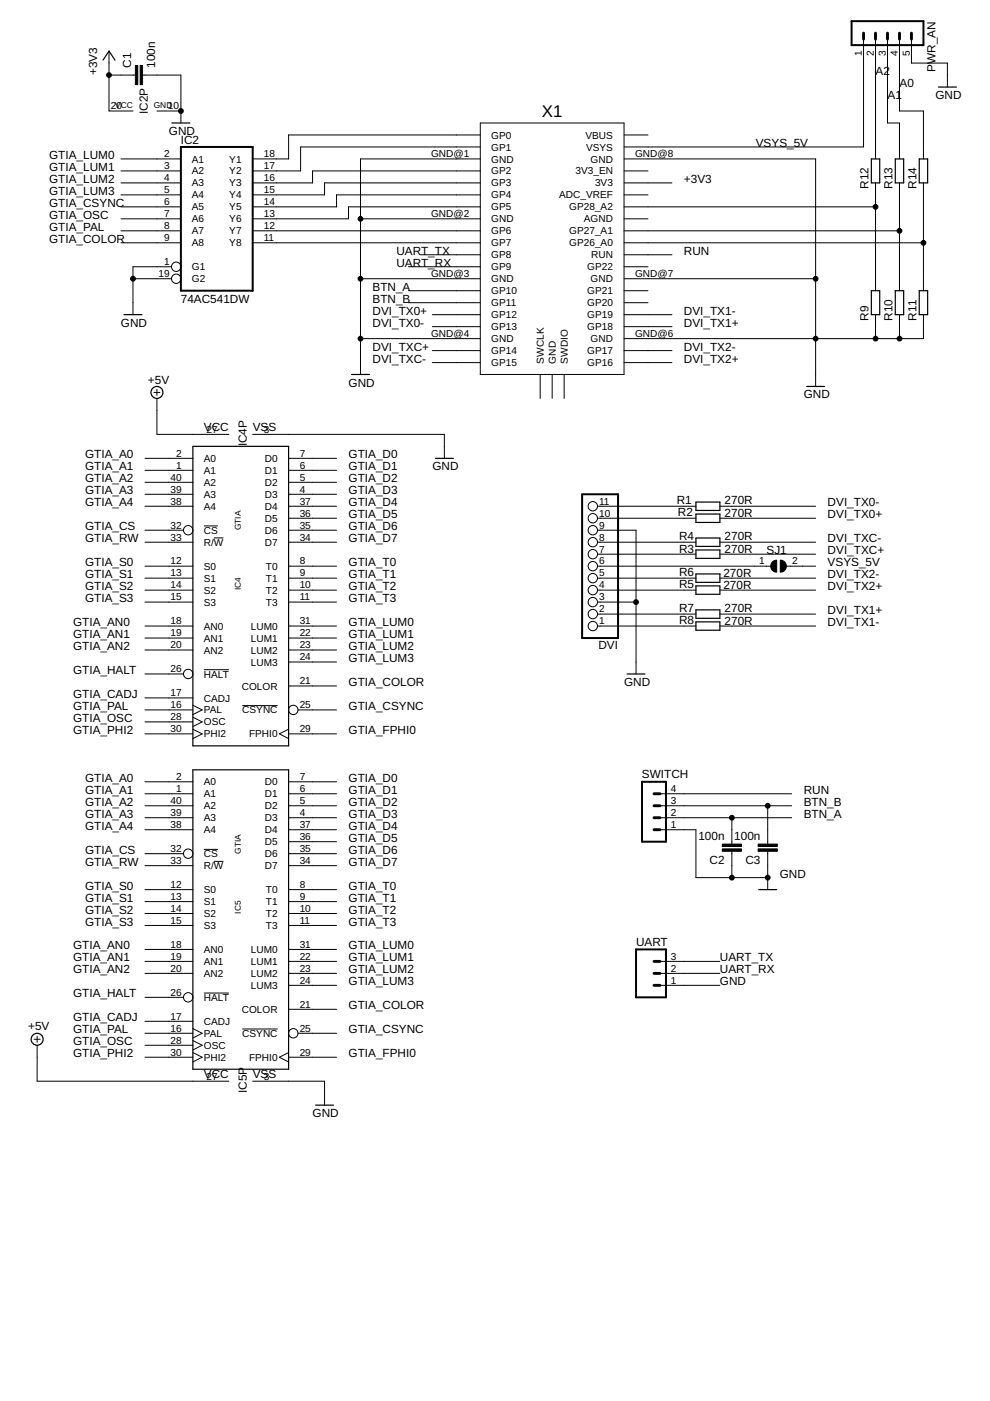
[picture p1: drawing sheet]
<svg xmlns="http://www.w3.org/2000/svg" width="210mm" height="297mm" viewBox="0 0 210 297" stroke-linecap="round" stroke-linejoin="round" font-family="sans-serif">
<g fill="none" stroke="#000" stroke-width=".21">
<path d="M23.1 10.8v12.7h5.1M23.1 15.9h5.6M30.2 15.9h8.2v10.2M183.1 8.3v22.9h-50.8M185.6 8.3v25.4M188.2 8.3v17.8h2.5v7.6M190.7 8.3v15.2h5.1v10.2M193.3 8.3v5.1h7.6v5.1M25.7 36.2h12.7M25.7 38.8h12.7M25.7 33.7h12.7M33.3 23.5h5.1"/>
<path d="M101.8 28.6h-40.6v5.1h-7.6M101.8 31.2h-38.1v5h-10.1M101.8 36.2h-35.5v2.6h-12.7M101.8 38.8h-33v2.5h-15.2M101.8 26.1h30.5v53.3h-30.5zM101.8 33.7h-25.4v45.7M132.3 28.6h5.1M132.3 36.2h5.1M132.3 38.8h10.2M132.3 33.7h40.6v48.2M185.6 38.8v22.8M190.7 38.8v22.8"/>
<path d="M195.8 38.8v22.8M25.7 41.3h12.7M25.7 43.9h12.7M25.7 48.9h12.7M25.7 51.5h12.7M25.7 46.4h12.7M28.2 59.1h8.2M36.4 56.6h-8.2v10.1M53.6 48.9h48.2M53.6 51.5h48.2M76.4 46.4h25.4M76.4 59.1h25.4"/>
<path d="M86.6 56.6h15.2M89.1 54h12.7M101.8 41.3h-30.4v2.6h-17.8M101.8 43.9h-27.9v2.5h-20.3M132.3 41.3h5.1M132.3 43.9h53.3M132.3 48.9h58.4M132.3 51.5h63.5M132.3 54h10.2M132.3 56.6h5.1M132.3 46.4h5.1M132.3 59.1h40.6"/>
<path d="M76.4 71.8h25.4M86.6 61.6h15.2M86.6 64.2h15.2M91.7 66.7h10.1M91.7 69.3h10.1M91.7 74.3h10.1M91.7 76.9h10.1M114.5 79.4v5.1M117.1 79.4v5.1M119.6 79.4v5.1M132.3 61.6h5.1M132.3 64.2h5.1"/>
<path d="M132.3 66.7h10.2M132.3 69.3h10.2M132.3 74.3h10.2M132.3 76.9h10.2M185.6 66.7v5.1M190.7 66.7v5.1M195.8 66.7v5.1h-63.5M30.7 97.2h10.2M30.7 99.7h10.2M32.6 83.2h1.3M33.3 84.5v7.6h15.2M33.3 82.6v1.2"/>
<path d="M53.6 92.1h40.6v5.1M61.2 97.2h10.2M61.2 99.7h10.2M30.7 115h10.2M30.7 112.4h8.2M30.7 107.3h10.2M30.7 102.3h10.2M30.7 104.8h10.2M43.2 111.5h3M45.4 114h2M61.2 115h10.2M61.2 112.4h10.2"/>
<path d="M61.2 109.9h10.2M61.2 107.3h10.2M61.2 102.3h10.2M61.2 104.8h10.2M126.7 117.5h20.9M126.7 115h20.9M126.7 112.4h8.2v30.5M126.7 109.9h20.9M126.7 107.3h20.9M152.6 117.5h20.3M152.6 115h20.3M152.6 109.9h20.3"/>
<path d="M152.6 107.3h20.3M30.7 132.7h10.2M30.7 127.7h10.2M30.7 125.1h10.2M30.7 122.6h10.2M30.7 120h10.2M30.7 135.3h10.2M30.7 137.8h10.2M61.2 132.7h10.2M61.2 127.7h10.2M61.2 125.1h10.2M61.2 122.6h10.2"/>
<path d="M61.2 120h10.2M61.2 135.3h10.2M61.2 137.8h10.2M126.7 132.7h20.9M126.7 130.2h20.9M126.7 127.7h8.2M126.7 125.1h20.9M126.7 122.6h20.9M126.7 120h36.7M152.6 132.7h20.3M152.6 130.2h20.3M152.6 125.1h20.3"/>
<path d="M152.6 122.6h20.3M166.7 120h6.2M30.7 155.6h10.2M30.7 153.1h10.2M30.7 150.5h10.2M30.7 148h10.2M30.7 142.9h8.2M40.9 154.6l2 1-2 1M40.9 152.1l2 1-2 1M40.9 149.5l2 1-2 1M43.2 142h5.3M51.4 149.6h7.5"/>
<path d="M61.2 155.6h10.2M61.2 140.4h10.2M61.2 145.4h10.2M61.2 154.6l-2 1 2 1M63.2 150.5h8.2M30.7 165.8h10.2M30.7 168.3h10.2M30.7 170.8h10.2M30.7 173.4h10.2M30.7 175.9h10.2M61.2 165.8h10.2M61.2 168.3h10.2"/>
<path d="M61.2 170.8h10.2M61.2 173.4h10.2M61.2 175.9h10.2M61.2 178.5h10.2M139.9 168.3h28M139.9 170.8h28M139.9 173.4h28M139.9 175.9h7.7v10.2h15.2M155.2 173.4v5.6M162.8 170.8v8.2M30.7 181h8.2M30.7 183.5h10.2"/>
<path d="M30.7 188.6h10.2M30.7 191.2h10.2M30.7 193.7h10.2M30.7 196.2h10.2M43.2 180.1h3M45.4 182.6h2M61.2 181h10.2M61.2 183.5h10.2M61.2 188.6h10.2M61.2 191.2h10.2M61.2 193.7h10.2M61.2 196.2h10.2"/>
<path d="M155.2 180.5v5.6M162.8 180.5v8.1M7.9 219.7v1.3M30.7 201.3h10.2M30.7 203.8h10.2M30.7 206.4h10.2M30.7 219.1h10.2M30.7 216.5h10.2M30.7 211.5h8.2M40.9 218.1l2 1-2 1M43.2 210.5h5.3M51.4 218.2h7.5"/>
<path d="M61.2 201.3h10.2M61.2 203.8h10.2M61.2 206.4h10.2M61.2 208.9h10.2M61.2 214h10.2M63.2 219.1h8.2M139.9 203.8h12.7M139.9 206.4h12.7M139.9 208.9h12.7M7.2 220.3h1.3M7.9 221.6v7.6h40.6M30.7 224.2h10.2"/>
<path d="M30.7 221.6h10.2M40.9 223.2l2 1-2 .9M40.9 220.6l2 1-2 1M53.6 229.2h15.2v5.1M61.2 224.2h10.2M61.2 223.2l-2 1 2 .9"/>
<circle cx="37.4" cy="56.6" r=".99"/>
<circle cx="37.4" cy="59.1" r=".99"/>
<circle cx="39.9" cy="112.4" r=".99"/>
<circle cx="125.7" cy="112.4" r=".99"/>
<circle cx="125.7" cy="109.9" r=".99"/>
<circle cx="125.7" cy="117.5" r=".99"/>
<circle cx="125.7" cy="115" r=".99"/>
<circle cx="125.7" cy="107.3" r=".99"/>
<circle cx="125.7" cy="122.6" r=".99"/>
<circle cx="125.7" cy="120" r=".99"/>
<circle cx="125.7" cy="127.7" r=".99"/>
<circle cx="125.7" cy="132.7" r=".99"/>
<circle cx="125.7" cy="130.2" r=".99"/>
<circle cx="125.7" cy="125.1" r=".99"/>
<circle cx="39.9" cy="142.9" r=".99"/>
<circle cx="62.2" cy="150.5" r=".99"/>
<circle cx="39.9" cy="181" r=".99"/>
<circle cx="39.9" cy="211.5" r=".99"/>
<circle cx="62.2" cy="219.1" r=".99"/>
</g>
<path d="M180.6 4.5h15.2v5.1h-15.2zM38.4 31.2h15.2v30.4h-15.2zM123.4 104.8h7.6v30.5h-7.6zM136.1 165.8h5.1v12.7h-5.1zM134.9 201.3h6.3v10.2h-6.3z" fill="none" stroke="#000" stroke-width=".42"/>
<g fill="none" stroke="#000" stroke-width=".25">
<path d="M21.8 12.7l1.3-1.9 1.3 1.9M199 18.5h3.8M36.4 26.1h3.9M184.7 33.7h1.8v5.1h-1.8zM189.8 33.7h1.8v5.1h-1.8zM194.9 33.7h1.8v5.1h-1.8zM26.3 66.7h3.8M74.5 79.4h3.8M184.7 61.6h1.8v5.1h-1.8zM189.8 61.6h1.8v5.1h-1.8zM194.9 61.6h1.8v5.1h-1.8zM40.9 94.6h20.3v63.5h-20.3z"/>
<path d="M92.3 97.2h3.8M171 81.9h3.8M147.6 106.4h5v1.8h-5zM147.6 109h5v1.8h-5zM147.6 114.1h5v1.7h-5zM147.6 116.6h5v1.8h-5zM147.6 121.7h5v1.8h-5zM147.6 124.2h5v1.8h-5zM147.6 129.3h5v1.8h-5zM147.6 131.8h5v1.8h-5zM132.9 142.9h3.9M40.9 163.2h20.3v63.5h-20.3z"/>
<path d="M160.9 188.6h3.8M66.9 234.3h3.8"/>
<circle cx="33.3" cy="83.2" r="1.27"/>
<circle cx="7.9" cy="220.3" r="1.27"/>
</g>
<path d="M183.1 7v1.3M185.6 7v1.3M188.2 7v1.3M190.7 7v1.3M193.3 7v1.3M138.7 170.8h1.2M138.7 173.4h1.2M138.7 175.9h1.2M138.7 168.3h1.2M138.7 203.8h1.2M138.7 206.4h1.2M138.7 208.9h1.2" fill="none" stroke="#000" stroke-width=".61"/>
<path d="M28.7 13.9h.5v4h-.5zM29.7 13.9h.5v4h-.5zM153.1 179h4.1v.5h-4.1zM153.1 180h4.1v.5h-4.1zM160.7 179h4.1v.5h-4.1zM160.7 180h4.1v.5h-4.1z" fill="#000" stroke="#000" stroke-width=".21"/>
<g fill="#000" stroke="#000" stroke-width=".21">
<path d="M163.7 119.2l1-.4v2.5a1.27 1.27 0 0 1-1.2-.7 1.27 1.27 0 0 1 .2-1.4z" fill-rule="evenodd"/>
<path d="M165.4 118.8a1.27 1.27 0 0 1 1.3 1.2 1.27 1.27 0 0 1-1.3 1.3z" fill-rule="evenodd"/>
<circle cx="23.1" cy="15.9" r=".51"/>
<circle cx="38.4" cy="23.5" r=".51"/>
<circle cx="28.2" cy="59.1" r=".51"/>
<circle cx="76.4" cy="59.1" r=".51"/>
<circle cx="76.4" cy="46.4" r=".51"/>
<circle cx="172.9" cy="59.1" r=".51"/>
<circle cx="185.6" cy="43.9" r=".51"/>
<circle cx="190.7" cy="48.9" r=".51"/>
<circle cx="195.8" cy="51.5" r=".51"/>
<circle cx="76.4" cy="71.8" r=".51"/>
<circle cx="172.9" cy="71.8" r=".51"/>
<circle cx="185.6" cy="71.8" r=".51"/>
<circle cx="190.7" cy="71.8" r=".51"/>
<circle cx="134.9" cy="127.7" r=".51"/>
<circle cx="155.2" cy="173.4" r=".51"/>
<circle cx="162.8" cy="170.8" r=".51"/>
<circle cx="155.2" cy="186.1" r=".51"/>
<circle cx="162.8" cy="186.1" r=".51"/>
</g>
<text font-size="3.6" x="114.9" y="24.8">X1</text>
<g font-size="2.5">
<text x="20.6" y="15.9" transform="rotate(-90 20.6 15.9)">+3V3</text>
<text x="27.8" y="14.4" transform="rotate(-90 27.8 14.4)">C1</text>
<text x="32.9" y="14.4" transform="rotate(-90 32.9 14.4)">100n</text>
<text x="185.6" y="15.9">A2</text>
<text x="198.3" y="15.2" transform="rotate(-90 198.3 15.2)">PWR_AN</text>
<text x="188.2" y="21">A1</text>
<text x="190.7" y="18.5">A0</text>
<text x="198.3" y="21">GND</text>
<text x="31.4" y="24.2" transform="rotate(-90 31.4 24.2)">IC2P</text>
<text x="35.8" y="28.6">GND</text>
<text x="10.4" y="33.7">GTIA_LUM0</text>
<text x="38.3" y="30.5">IC2</text>
<text x="160.2" y="31.2">VSYS_5V</text>
<text x="10.4" y="41.3">GTIA_LUM3</text>
<text x="10.4" y="38.8">GTIA_LUM2</text>
<text x="10.4" y="36.2">GTIA_LUM1</text>
<text x="145" y="38.8">+3V3</text>
<text x="184.1" y="40" transform="rotate(-90 184.1 40)">R12</text>
<text x="189.2" y="40" transform="rotate(-90 189.2 40)">R13</text>
<text x="194.3" y="40" transform="rotate(-90 194.3 40)">R14</text>
<text x="10.4" y="46.4">GTIA_OSC</text>
<text x="10.4" y="43.9">GTIA_CSYNC</text>
<text x="10.4" y="48.9">GTIA_PAL</text>
<text x="10.4" y="51.5">GTIA_COLOR</text>
<text x="84.1" y="54">UART_TX</text>
<text x="84.1" y="56.6">UART_RX</text>
<text x="145" y="54">RUN</text>
<text x="38.3" y="64.2">74AC541DW</text>
<text x="79" y="61.6">BTN_A</text>
<text x="79" y="64.2">BTN_B</text>
<text x="25.6" y="69.2">GND</text>
<text x="79" y="66.7">DVI_TX0+</text>
<text x="79" y="69.2">DVI_TX0-</text>
<text x="145" y="69.2">DVI_TX1+</text>
<text x="145" y="66.7">DVI_TX1-</text>
<text x="184.1" y="68" transform="rotate(-90 184.1 68)">R9</text>
<text x="189.2" y="68" transform="rotate(-90 189.2 68)">R10</text>
<text x="194.3" y="68" transform="rotate(-90 194.3 68)">R11</text>
<text x="79" y="74.3">DVI_TXC+</text>
<text x="79" y="76.9">DVI_TXC-</text>
<text x="145" y="76.9">DVI_TX2+</text>
<text x="145" y="74.3">DVI_TX2-</text>
<text x="31.4" y="81.3">+5V</text>
<text x="73.9" y="81.9">GND</text>
<text x="170.4" y="84.5">GND</text>
<text x="43.2" y="91.3">VCC</text>
<text x="52.3" y="94.6" transform="rotate(-90 52.3 94.6)">I</text>
<text x="52.3" y="93.9" transform="rotate(-90 52.3 93.9)">C4P</text>
<text x="53.6" y="91.5">VSS</text>
<text x="18" y="97.2">GTIA_A0</text>
<text x="18" y="99.7">GTIA_A1</text>
<text x="73.9" y="99.7">GTIA_D1</text>
<text x="73.9" y="97.2">GTIA_D0</text>
<text x="91.7" y="99.7">GND</text>
<text x="18" y="102.3">GTIA_A2</text>
<text x="18" y="104.8">GTIA_A3</text>
<text x="18" y="107.3">GTIA_A4</text>
<text x="73.9" y="107.3">GTIA_D4</text>
<text x="73.9" y="104.8">GTIA_D3</text>
<text x="73.9" y="102.3">GTIA_D2</text>
<text x="143.5" y="106.9">R1</text>
<text x="153.6" y="106.8">270R</text>
<text x="175.5" y="107.3">DVI_TX0-</text>
<text x="18" y="112.4">GTIA_CS</text>
<text x="73.9" y="112.4">GTIA_D6</text>
<text x="73.9" y="109.9">GTIA_D5</text>
<text x="143.7" y="109.4">R2</text>
<text x="153.6" y="109.6">270R</text>
<text x="175.5" y="109.9">DVI_TX0+</text>
<text x="18" y="115">GTIA_RW</text>
<text x="73.9" y="115">GTIA_D7</text>
<text x="144" y="117.3">R3</text>
<text x="144" y="114.5">R4</text>
<text x="153.6" y="117.2">270R</text>
<text x="153.6" y="114.5">270R</text>
<text x="162.5" y="117.5">SJ1</text>
<text x="175.5" y="117.5">DVI_TXC+</text>
<text x="175.5" y="115">DVI_TXC-</text>
<text x="18" y="120">GTIA_S0</text>
<text x="18" y="122.6">GTIA_S1</text>
<text x="18" y="125.1">GTIA_S2</text>
<text x="73.9" y="125.1">GTIA_T2</text>
<text x="73.9" y="122.6">GTIA_T1</text>
<text x="73.9" y="120">GTIA_T0</text>
<text x="144" y="124.6">R5</text>
<text x="144" y="122.1">R6</text>
<text x="153.4" y="124.9">270R</text>
<text x="153.4" y="122.3">270R</text>
<text x="175.5" y="125.1">DVI_TX2+</text>
<text x="175.5" y="122.6">DVI_TX2-</text>
<text x="175.5" y="120">VSYS_5V</text>
<text x="18" y="127.7">GTIA_S3</text>
<text x="73.9" y="127.7">GTIA_T3</text>
<text x="144" y="129.7">R7</text>
<text x="153.6" y="129.7">270R</text>
<text x="175.5" y="130.2">DVI_TX1+</text>
<text x="15.5" y="132.7">GTIA_AN0</text>
<text x="15.5" y="135.3">GTIA_AN1</text>
<text x="15.5" y="137.8">GTIA_AN2</text>
<text x="73.9" y="137.8">GTIA_LUM2</text>
<text x="73.9" y="135.3">GTIA_LUM1</text>
<text x="73.9" y="132.7">GTIA_LUM0</text>
<text x="126.9" y="137.7">DVI</text>
<text x="144" y="132.3">R8</text>
<text x="153.6" y="132.5">270R</text>
<text x="175.5" y="132.7">DVI_TX1-</text>
<text x="15.5" y="142.9">GTIA_HALT</text>
<text x="73.9" y="140.4">GTIA_LUM3</text>
<text x="15.5" y="148">GTIA_CADJ</text>
<text x="73.9" y="145.4">GTIA_COLOR</text>
<text x="132.3" y="145.4">GND</text>
<text x="15.5" y="150.5">GTIA_PAL</text>
<text x="15.5" y="153.1">GTIA_OSC</text>
<text x="15.5" y="155.6">GTIA_PHI2</text>
<text x="73.9" y="155.6">GTIA_FPHI0</text>
<text x="73.9" y="150.5">GTIA_CSYNC</text>
<text x="18" y="165.8">GTIA_A0</text>
<text x="73.9" y="165.8">GTIA_D0</text>
<text x="136.1" y="165">SWITCH</text>
<text x="18" y="168.3">GTIA_A1</text>
<text x="18" y="170.8">GTIA_A2</text>
<text x="18" y="173.4">GTIA_A3</text>
<text x="73.9" y="173.4">GTIA_D3</text>
<text x="73.9" y="170.8">GTIA_D2</text>
<text x="73.9" y="168.3">GTIA_D1</text>
<text x="170.4" y="173.4">BTN_A</text>
<text x="170.4" y="170.8">BTN_B</text>
<text x="170.4" y="168.3">RUN</text>
<text x="18" y="175.9">GTIA_A4</text>
<text x="73.9" y="178.4">GTIA_D5</text>
<text x="73.9" y="175.9">GTIA_D4</text>
<text x="148.1" y="178.1">100n</text>
<text x="155.7" y="178.1">100n</text>
<text x="18" y="181">GTIA_CS</text>
<text x="18" y="183.5">GTIA_RW</text>
<text x="73.9" y="183.5">GTIA_D7</text>
<text x="73.9" y="181">GTIA_D6</text>
<text x="150.4" y="183.1">C2</text>
<text x="158.1" y="183.1">C3</text>
<text x="18" y="188.6">GTIA_S0</text>
<text x="18" y="191.1">GTIA_S1</text>
<text x="73.9" y="191.1">GTIA_T1</text>
<text x="73.9" y="188.6">GTIA_T0</text>
<text x="165.3" y="186.1">GND</text>
<text x="18" y="193.7">GTIA_S2</text>
<text x="18" y="196.2">GTIA_S3</text>
<text x="73.9" y="196.2">GTIA_T3</text>
<text x="73.9" y="193.7">GTIA_T2</text>
<text x="15.5" y="201.3">GTIA_AN0</text>
<text x="15.5" y="203.8">GTIA_AN1</text>
<text x="73.9" y="203.8">GTIA_LUM1</text>
<text x="73.9" y="201.3">GTIA_LUM0</text>
<text x="134.8" y="200.5">UART</text>
<text x="152.6" y="203.8">UART_TX</text>
<text x="15.5" y="206.4">GTIA_AN2</text>
<text x="73.9" y="208.9">GTIA_LUM3</text>
<text x="73.9" y="206.4">GTIA_LUM2</text>
<text x="152.6" y="208.9">GND</text>
<text x="152.6" y="206.4">UART_RX</text>
<text x="15.5" y="211.5">GTIA_HALT</text>
<text x="73.9" y="214">GTIA_COLOR</text>
<text x="6" y="218.4">+5V</text>
<text x="15.5" y="216.5">GTIA_CADJ</text>
<text x="15.5" y="219.1">GTIA_PAL</text>
<text x="15.5" y="221.6">GTIA_OSC</text>
<text x="73.9" y="219.1">GTIA_CSYNC</text>
<text x="15.5" y="224.2">GTIA_PHI2</text>
<text x="73.9" y="224.2">GTIA_FPHI0</text>
<text x="43.2" y="228.5">VCC</text>
<text x="52.3" y="231.8" transform="rotate(-90 52.3 231.8)">IC5P</text>
<text x="53.6" y="228.6">VSS</text>
<text x="66.3" y="236.9">GND</text>
</g>
<g font-size="2.1">
<text x="182.7" y="11.8" transform="rotate(-90 182.7 11.8)">1</text>
<text x="185.3" y="11.8" transform="rotate(-90 185.3 11.8)">2</text>
<text x="187.8" y="11.8" transform="rotate(-90 187.8 11.8)">3</text>
<text x="190.4" y="11.8" transform="rotate(-90 190.4 11.8)">4</text>
<text x="192.9" y="11.8" transform="rotate(-90 192.9 11.8)">5</text>
<text x="23.5" y="23.2">20</text>
<text x="35.6" y="23.2">10</text>
<text x="104.2" y="29.4">GP0</text>
<text x="124.2" y="29.4">VBUS</text>
<text x="34.8" y="33.3">2</text>
<text x="34.8" y="35.9">3</text>
<text x="40.7" y="34.5">A1</text>
<text x="48.6" y="34.5">Y1</text>
<text x="55.9" y="35.9">17</text>
<text x="55.9" y="33.3">18</text>
<text x="91.4" y="33.3">GND@1</text>
<text x="104.2" y="31.9">GP1</text>
<text x="104.2" y="34.5">GND</text>
<text x="124.3" y="31.9">VSYS</text>
<text x="125.2" y="34.5">GND</text>
<text x="134.6" y="33.3">GND@8</text>
<text x="34.8" y="38.4">4</text>
<text x="34.8" y="41">5</text>
<text x="40.7" y="37">A2</text>
<text x="40.7" y="39.5">A3</text>
<text x="48.6" y="39.5">Y3</text>
<text x="48.6" y="37">Y2</text>
<text x="55.9" y="41">15</text>
<text x="55.9" y="38.4">16</text>
<text x="104.2" y="37">GP2</text>
<text x="104.2" y="39.5">GP3</text>
<text x="122" y="37">3V3_EN</text>
<text x="126.2" y="39.5">3V3</text>
<text x="34.8" y="43.5">6</text>
<text x="34.8" y="46">7</text>
<text x="40.7" y="42.1">A4</text>
<text x="40.7" y="44.6">A5</text>
<text x="40.7" y="47.2">A6</text>
<text x="48.6" y="47.2">Y6</text>
<text x="48.6" y="44.6">Y5</text>
<text x="48.6" y="42.1">Y4</text>
<text x="55.9" y="46">13</text>
<text x="55.9" y="43.5">14</text>
<text x="91.4" y="46">GND@2</text>
<text x="104.2" y="42.1">GP4</text>
<text x="104.2" y="44.6">GP5</text>
<text x="104.2" y="47.2">GND</text>
<text x="118.6" y="42.1">ADC_VREF</text>
<text x="120.7" y="44.6">GP28_A2</text>
<text x="123.8" y="47.2">AGND</text>
<text x="34.8" y="48.6">8</text>
<text x="34.8" y="51.1">9</text>
<text x="40.7" y="49.7">A7</text>
<text x="40.7" y="52.2">A8</text>
<text x="48.6" y="52.2">Y8</text>
<text x="48.6" y="49.7">Y7</text>
<text x="55.9" y="51.1">11</text>
<text x="55.9" y="48.6">12</text>
<text x="104.2" y="49.7">GP6</text>
<text x="104.2" y="52.2">GP7</text>
<text x="120.7" y="52.2">GP26_A0</text>
<text x="120.7" y="49.7">GP27_A1</text>
<text x="33.6" y="58.7">19</text>
<text x="34.8" y="56.2">1</text>
<text x="40.7" y="57.3">G1</text>
<text x="40.7" y="59.9">G2</text>
<text x="91.4" y="58.7">GND@3</text>
<text x="104.2" y="54.8">GP8</text>
<text x="104.2" y="57.3">GP9</text>
<text x="104.2" y="59.9">GND</text>
<text x="124.5" y="57.3">GP22</text>
<text x="125.2" y="59.9">GND</text>
<text x="125.3" y="54.8">RUN</text>
<text x="134.6" y="58.7">GND@7</text>
<text x="104.2" y="62.4">GP10</text>
<text x="104.2" y="64.9">GP11</text>
<text x="124.5" y="64.9">GP20</text>
<text x="124.5" y="62.4">GP21</text>
<text x="91.4" y="71.4">GND@4</text>
<text x="104.2" y="67.5">GP12</text>
<text x="104.2" y="70">GP13</text>
<text x="124.5" y="70">GP18</text>
<text x="124.5" y="67.5">GP19</text>
<text x="134.6" y="71.4">GND@6</text>
<text x="104.2" y="75.1">GP14</text>
<text x="104.2" y="77.6">GP15</text>
<text x="104.2" y="72.5">GND</text>
<text x="115.3" y="77.1" transform="rotate(-90 115.3 77.1)">SWCLK</text>
<text x="117.8" y="77.1" transform="rotate(-90 117.8 77.1)">GND</text>
<text x="120.4" y="77.1" transform="rotate(-90 120.4 77.1)">SWDIO</text>
<text x="124.5" y="77.6">GP16</text>
<text x="124.5" y="75.1">GP17</text>
<text x="125.2" y="72.5">GND</text>
<text x="43.8" y="91.7">27</text>
<text x="55.9" y="91.7">3</text>
<text x="36.2" y="101.9">40</text>
<text x="37.4" y="96.8">2</text>
<text x="37.4" y="99.4">1</text>
<text x="43.2" y="97.9">A0</text>
<text x="43.2" y="100.5">A1</text>
<text x="56.1" y="97.9">D0</text>
<text x="56.1" y="100.5">D1</text>
<text x="63.5" y="96.8">7</text>
<text x="63.5" y="99.4">6</text>
<text x="63.5" y="101.9">5</text>
<text x="36.2" y="104.4">39</text>
<text x="36.2" y="107">38</text>
<text x="43.2" y="103">A2</text>
<text x="43.2" y="105.6">A3</text>
<text x="56.1" y="103">D2</text>
<text x="56.1" y="105.6">D3</text>
<text x="63.5" y="104.4">4</text>
<text x="63.5" y="107">37</text>
<text x="127" y="107">11</text>
<text x="36.2" y="112.1">32</text>
<text x="43.2" y="108.1">A4</text>
<text x="43.2" y="113.2">CS</text>
<text x="56.1" y="108.1">D4</text>
<text x="56.1" y="110.6">D5</text>
<text x="56.1" y="113.2">D6</text>
<text x="63.5" y="109.5">36</text>
<text x="63.5" y="112.1">35</text>
<text x="127" y="112.1">9</text>
<text x="127" y="109.5">10</text>
<text x="36.2" y="114.6">33</text>
<text x="36.2" y="119.7">12</text>
<text x="43.2" y="115.7">R/W</text>
<text x="56.1" y="115.7">D7</text>
<text x="63.5" y="114.6">34</text>
<text x="63.5" y="119.7">8</text>
<text x="127" y="119.7">6</text>
<text x="127" y="117.1">7</text>
<text x="127" y="114.6">8</text>
<text x="161" y="119.7">1</text>
<text x="168" y="119.7">2</text>
<text x="36.2" y="122.2">13</text>
<text x="36.2" y="124.8">14</text>
<text x="43.2" y="120.8">S0</text>
<text x="43.2" y="123.3">S1</text>
<text x="43.2" y="125.9">S2</text>
<text x="56.4" y="120.8">T0</text>
<text x="56.4" y="123.3">T1</text>
<text x="56.4" y="125.9">T2</text>
<text x="63.5" y="122.2">9</text>
<text x="63.5" y="124.8">10</text>
<text x="127" y="124.8">4</text>
<text x="127" y="122.2">5</text>
<text x="36.2" y="127.3">15</text>
<text x="43.2" y="128.4">S3</text>
<text x="56.4" y="128.4">T3</text>
<text x="63.5" y="127.3">11</text>
<text x="127" y="129.8">2</text>
<text x="127" y="127.3">3</text>
<text x="36.2" y="132.4">18</text>
<text x="36.2" y="134.9">19</text>
<text x="36.2" y="137.5">20</text>
<text x="43.2" y="133.5">AN0</text>
<text x="43.2" y="136">AN1</text>
<text x="53.2" y="133.5">LUM0</text>
<text x="53.2" y="136">LUM1</text>
<text x="63.5" y="132.4">31</text>
<text x="63.5" y="134.9">22</text>
<text x="63.5" y="137.5">23</text>
<text x="127" y="132.4">1</text>
<text x="36.2" y="142.5">26</text>
<text x="43.2" y="138.6">AN2</text>
<text x="43.2" y="143.7">HALT</text>
<text x="53.2" y="138.6">LUM2</text>
<text x="53.2" y="141.1">LUM3</text>
<text x="63.5" y="140">24</text>
<text x="36.2" y="147.6">17</text>
<text x="43.2" y="148.7">CADJ</text>
<text x="51.3" y="146.2">COLOR</text>
<text x="63.5" y="145.1">21</text>
<text x="36.2" y="155.2">30</text>
<text x="36.2" y="152.7">28</text>
<text x="36.2" y="150.2">16</text>
<text x="43.2" y="153.8">OSC</text>
<text x="43.2" y="151.3">PAL</text>
<text x="51.4" y="151.3">CSYNC</text>
<text x="63.5" y="150.2">25</text>
<text x="63.5" y="155.2">29</text>
<text x="43.2" y="156.4">PHI2</text>
<text x="52.8" y="156.4">FPHI0</text>
<text x="37.4" y="165.4">2</text>
<text x="37.4" y="167.9">1</text>
<text x="43.2" y="166.5">A0</text>
<text x="56.1" y="166.5">D0</text>
<text x="63.5" y="165.4">7</text>
<text x="63.5" y="167.9">6</text>
<text x="142.3" y="167.9">4</text>
<text x="36.2" y="170.5">40</text>
<text x="36.2" y="173">39</text>
<text x="43.2" y="169.1">A1</text>
<text x="43.2" y="171.6">A2</text>
<text x="56.1" y="169.1">D1</text>
<text x="56.1" y="171.6">D2</text>
<text x="63.5" y="170.5">5</text>
<text x="63.5" y="173">4</text>
<text x="142.3" y="173">2</text>
<text x="142.3" y="170.5">3</text>
<text x="36.2" y="175.6">38</text>
<text x="43.2" y="174.1">A3</text>
<text x="43.2" y="176.7">A4</text>
<text x="56.1" y="174.1">D3</text>
<text x="56.1" y="176.7">D4</text>
<text x="56.1" y="179.2">D5</text>
<text x="63.5" y="175.6">37</text>
<text x="63.5" y="178.1">36</text>
<text x="142.3" y="175.6">1</text>
<text x="36.2" y="183.2">33</text>
<text x="36.2" y="180.6">32</text>
<text x="43.2" y="184.3">R/W</text>
<text x="43.2" y="181.7">CS</text>
<text x="56.1" y="181.8">D6</text>
<text x="56.1" y="184.3">D7</text>
<text x="63.5" y="180.6">35</text>
<text x="63.5" y="183.2">34</text>
<text x="36.2" y="188.3">12</text>
<text x="36.2" y="190.8">13</text>
<text x="43.2" y="189.4">S0</text>
<text x="43.2" y="191.9">S1</text>
<text x="56.4" y="189.4">T0</text>
<text x="56.4" y="191.9">T1</text>
<text x="63.5" y="188.3">8</text>
<text x="63.5" y="190.8">9</text>
<text x="36.2" y="193.3">14</text>
<text x="36.2" y="195.9">15</text>
<text x="43.2" y="194.4">S2</text>
<text x="43.2" y="197">S3</text>
<text x="56.4" y="194.4">T2</text>
<text x="56.4" y="197">T3</text>
<text x="63.5" y="193.3">10</text>
<text x="63.5" y="195.9">11</text>
<text x="36.2" y="200.9">18</text>
<text x="36.2" y="203.5">19</text>
<text x="43.2" y="202.1">AN0</text>
<text x="53.2" y="202.1">LUM0</text>
<text x="63.5" y="200.9">31</text>
<text x="63.5" y="203.5">22</text>
<text x="142.3" y="203.5">3</text>
<text x="36.2" y="206">20</text>
<text x="43.2" y="204.6">AN1</text>
<text x="43.2" y="207.1">AN2</text>
<text x="53.2" y="204.6">LUM1</text>
<text x="53.2" y="207.1">LUM2</text>
<text x="53.2" y="209.7">LUM3</text>
<text x="63.5" y="206">23</text>
<text x="63.5" y="208.6">24</text>
<text x="142.3" y="208.6">1</text>
<text x="142.3" y="206">2</text>
<text x="36.2" y="211.1">26</text>
<text x="43.2" y="212.2">HALT</text>
<text x="51.3" y="214.8">COLOR</text>
<text x="63.5" y="213.6">21</text>
<text x="36.2" y="221.3">28</text>
<text x="36.2" y="218.7">16</text>
<text x="36.2" y="216.2">17</text>
<text x="43.2" y="219.8">PAL</text>
<text x="43.2" y="217.3">CADJ</text>
<text x="51.4" y="219.8">CSYNC</text>
<text x="63.5" y="218.7">25</text>
<text x="36.2" y="223.8">30</text>
<text x="43.2" y="224.9">PHI2</text>
<text x="43.2" y="222.4">OSC</text>
<text x="52.8" y="224.9">FPHI0</text>
<text x="63.5" y="223.8">29</text>
<text x="43.8" y="228.9">27</text>
<text x="55.9" y="228.9">3</text>
</g>
<g font-size="1.8">
<text x="24.4" y="22.9">VCC</text>
<text x="32.6" y="22.9">GND</text>
<text x="51" y="112.4" transform="rotate(-90 51 112.4)">GTIA</text>
<text x="51" y="125.1" transform="rotate(-90 51 125.1)">IC4</text>
<text x="51" y="181" transform="rotate(-90 51 181)">GTIA</text>
<text x="51" y="193.7" transform="rotate(-90 51 193.7)">IC5</text>
</g>
</svg>
